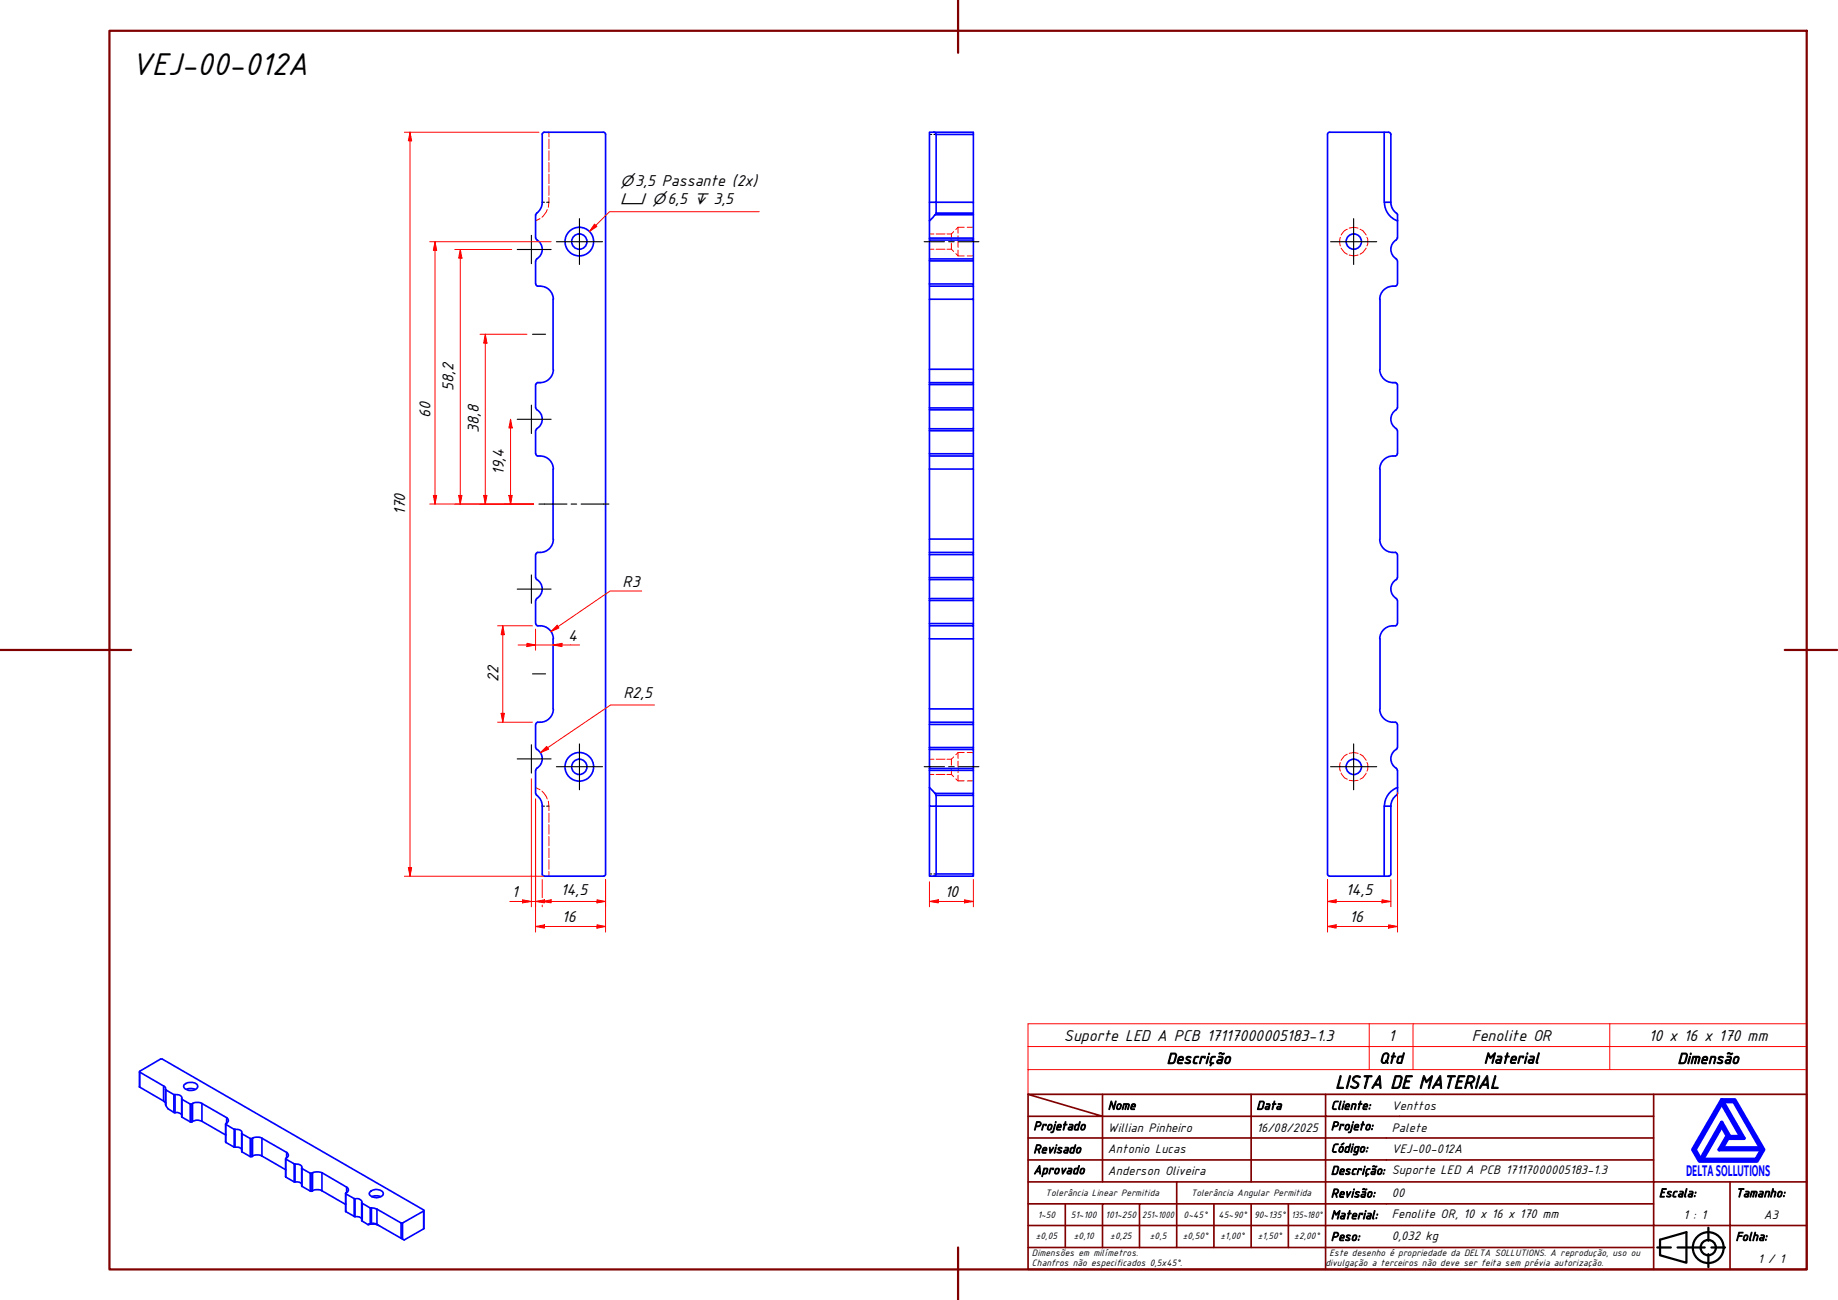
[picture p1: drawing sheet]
<svg xmlns="http://www.w3.org/2000/svg" width="420mm" height="297mm" viewBox="0 0 420 297" stroke-linecap="round" stroke-linejoin="round" font-family="sans-serif">
<!-- layer: Hidden (ABNT) -->
<g fill="none" stroke="#f00" stroke-width=".23">
<path d="M125.5 30.2v1.1M125.5 31.8v2.2M125.5 34.5v2.1M125.5 37.1v2.2M125.5 39.8v2.2M123.4 50l-1 .5M125.1 47.9l-.2 .5-1 1.2M125.5 42.5v2.1M125.5 45.1l-.2 2.3M212.5 53.5h1M212.5 56.9h1M214 53.5h2"/>
<path d="M214 56.9h2M216.5 53.5h1M216.5 56.9h1M217.5 53.5v1.3M217.5 55.5v1.4M217.5 56.9l.5 .6M218 52.9l-.5 .6M218.5 58l.5 .5M219 51.9v1.4M219 53.9v2.6M219 57.1v1.4M219 51.9l-.5 .5"/>
<path d="M219 51.9h1.4M219 58.5h1.4M221.1 51.9h1.4M221.1 58.5h1.4M306.4 54.2l-.1 .5 .1 1.5M306.6 56.7l.7 1 .7 .4M308 52.4l-.7 .3-.7 1M308.4 58.3l1 .2 1.1-.2M308.4 52.1l1-.2 1.1 .2M310.9 52.4l.6 .3 .8 1M312.3 56.7l-.8 1-.6 .4M312.5 54.2l.2 .5v1l-.2 .5"/>
<path d="M122.4 179.9l1 .6M212.5 173.5h1M212.5 177h1M214 173.5h2M214 177h2M216.5 173.5h1M216.5 177h1M217.5 173.5v1.4M217.5 175.6v1.4M217.5 177l.5 .5M218 173l-.5 .5M218.5 178l.5 .4"/>
<path d="M219 171.9v1.4M219 173.9v2.6M219 177.2v1.2M219 171.9l-.5 .6M219 171.9h1.4M219 178.4h1.4M221.1 171.9h1.4M221.1 178.4h1.4M306.4 174.2l-.1 .4 .1 1.6M306.6 176.6l.7 1.1 .7 .3M308 172.3l-.7 .4-.7 1M308.4 178.3l1 .1 1.1-.1"/>
<path d="M308.4 172.1l1-.2 1.1 .2M310.9 172.3l.6 .4 .8 1M312.3 176.6l-.8 1.1-.6 .3M312.5 174.2l.2 .4v1.2l-.2 .4M123.9 180.8l1 1.2 .2 .5M125.3 183.1l.2 2.1M125.5 185.8v2.1M125.5 188.5v2.1M125.5 191.1v2.2M125.5 193.8v2.1M125.5 196.5v2.1M125.5 199.1v1.1"/>
</g>
<!-- layer: Estreito oculto (ISO) -->
<path d="M212.5 30.7h.5M213.5 30.7h.5M124 46.2h.5M125 46.2h.5M124 184.2h.5M125 184.2h.5M212.5 199.7h.5M213.5 199.7h.5" fill="none" stroke="#000" stroke-width=".25"/>
<!-- layer: Visible (ABNT) -->
<g fill="none" stroke="#00f" stroke-width=".38">
<path d="M124 30.7v15.5l-.4 1.4-.9 1.1M124.4 30.2l-.4 .2v.3M124.5 30.2h13.5l.2 .1 .2 .4M138.4 30.7v169M213.5 30.2h-1v20.3M213.5 30.2l.2 .1 .3 .4M213.5 30.2h9v.5M214 30.7v15.5h-1.5M214 30.7h8.5M222.5 30.7v15.5M303.5 30.7v169M303.9 30.2l-.4 .2v.3"/>
<path d="M304 30.2h12.4M316.4 30.2l1.3 .1 .2 .4v15.5h-1.5zM122.4 49.1v5.3M122.4 59.6v5.3M122.5 54.4l.2 .4M122.7 48.7l-.2 .4M122.7 54.8a2.51 2.51 0 0 1 0 4.3M122.7 59.2l-.2 .4M212.5 54.8h10v4.4h-10zM212.5 50.5v4.3M212.5 59.2v5.7M212.5 54.4h10"/>
<path d="M213.7 49.1l-1.2 1.4M214 48.7l-.3 .4M214 48.7h8.5v.4h-8.8M214 48.7v-2.5h8.5v2.5M222.5 59.2v.4h-10M222.5 49.1v5.7M222.5 59.6v5.3M316.5 46.2a4.5 4.5 0 0 0 3 4.3M317.9 46.2l.4 1.4 .9 1.1M319.2 48.7l.3 .4v5.3M319.4 54.4l-.1 .3a2.71 2.71 0 0 0 .1 4.7v.2M319.5 59.6v5.3"/>
<path d="M122.5 64.9l.2 .4 .3 .1M122.9 65.4h.5M123.5 65.4a3 3 0 0 1 3 3M126.4 68.4v16M212.5 64.9v3.5M212.5 65.4h10v3h-10M212.5 64.9h10v.5M212.5 68.4v16M222.5 68.4v16M315.5 68.4v16M319.4 64.9l-.2 .4a3.3 3.3 0 0 0-3.8 3.1M122.4 87.9v5.3"/>
<path d="M122.4 98.4v5.3M122.5 93.2l.2 .4M122.7 93.6a2.51 2.51 0 0 1 0 4.3M122.7 98l-.2 .4M122.9 87.4h.5M123 87.4l-.4 .3-.1 .2M126.5 84.4a3 3 0 0 1-3 3M212.5 84.4v3.5M212.5 84.4h10v3M212.5 93.2h10v.4M212.5 87.4h10v.5h-10M212.5 87.9v15.8"/>
<path d="M212.5 93.6h10M222.5 98v.4h-10M222.5 93.6v4.4h-10M222.5 87.9v5.3M222.5 98.4v5.8M315.4 84.4a3.2 3.2 0 0 0 3.8 3.1l.2 .4M319.4 93.2l-.1 .3a2.71 2.71 0 0 0 .1 4.7v.2M319.5 87.9v5.3M319.5 98.4v5.3M122.5 103.7l.2 .4 .3 .1M122.9 104.2h.5M123.5 104.2a3 3 0 0 1 3 3"/>
<path d="M126.4 107.2v16M212.5 103.7v3.5M212.5 104.2h10v3h-10M212.5 107.2v16M212.5 103.7h10M222.5 107.2v16M315.5 107.2v16M319.4 103.7l-.2 .4a3.3 3.3 0 0 0-3.8 3.1M122.4 126.7v5.3M122.4 137.2v5.3M122.5 132l.2 .4M122.7 132.4a2.51 2.51 0 0 1 0 4.3"/>
<path d="M122.7 136.8l-.2 .4M122.9 126.2h.5M123 126.2l-.4 .3-.1 .2M126.5 123.2a3 3 0 0 1-3 3M212.5 123.2v3.5M212.5 123.2h10v3M212.5 132h10v.4M212.5 126.2h10v.5h-10M212.5 132.4h10v4.4h-10M212.5 126.7v15.8M222.5 136.8v.4h-10M222.5 126.7v5.3"/>
<path d="M222.5 137.2v5.3M315.4 123.2a3.2 3.2 0 0 0 3.8 3.1l.2 .4M319.2 132.4a2.67 2.67 0 0 0 .2 4.6v.2M319.4 132l-.2 .4M319.5 126.7v5.3M319.5 137.2v5.3M122.5 142.5l.1 .3 .4 .2M122.9 143h.5M123.5 143a3 3 0 0 1 3 3M126.4 146v16M212.5 142.5v3.5M212.5 143h10v3h-10"/>
<path d="M212.5 142.5h10v.5M212.5 146v16M222.5 146v16M315.5 146v16M319.4 142.5l-.2 .4a3.3 3.3 0 0 0-3.8 3.1M122.4 165.5v5.3M122.4 176v5.3M122.5 170.8l.2 .4M122.7 171.2a2.51 2.51 0 0 1 0 4.3M122.7 175.6l-.2 .4M122.9 165h.5M123 165l-.4 .3-.1 .2"/>
<path d="M126.5 162a3 3 0 0 1-3 3M212.5 179.9l1.2 1.4M212.5 179.9v4.3h1.5v-2.5M212.5 162v3.5M212.5 162h10v3M212.5 170.8h10v.4M212.5 165h10v.5h-10M212.5 171.2h10v4.4M212.5 165.5v14.4M212.5 176h10M212.5 175.6h10M222.5 165.5v5.3"/>
<path d="M222.5 175.6v5.7M315.4 162a3.2 3.2 0 0 0 3.8 3.1l.2 .4M319.4 170.8v.2a2.74 2.74 0 0 0 0 4.8v.2M319.5 176v5.3l-.3 .4M319.5 165.5v5.3M319.5 179.9a4.5 4.5 0 0 0-3 4.3M122.5 181.3l.2 .4M122.7 181.7l.9 1.1 .4 1.4v15.5M124 199.7l.2 .4 .2 .1M138.4 199.7l-.2 .4-.2 .1h-13.5M212.5 184.2v16h1M213.7 181.3l.3 .4"/>
<path d="M213.7 181.3h8.8M214 199.7l-.3 .4-.2 .1M214 199.7h8.5M222.5 181.3v.4h-8.5M222.5 181.7v2.5h-8.5v15.5M222.5 199.7v.5h-9M222.5 184.2v15.5M303.5 199.7l.2 .4 .2 .1M316.4 184.2h1.5v15.5v.2l-.5 .3h-1zM319.2 181.7l-.9 1.1-.4 1.4M304 200.2h12.4M31.9 244.8v3.6l5.5 3.2"/>
<path d="M31.9 245v-.2l4.8-2.8h.4l59.7 34.5v.2M31.9 245l5.5 3.1M31.9 245v3.4M37.4 251.6l.4 .4M37.4 248.1l.3 .2 .1 .6M37.4 248.1v3.5M37.8 248.9l.1 .1M37.8 248.9l.1 3.7M37.9 252.6l.5 .8 1.4 .8M37.9 249l1.9 1.1M37.9 249v3.6M39.8 254.2h.2"/>
<path d="M39.8 250.1h.2M39.8 250.1v4.1M40 250.1a1.06 1.06 0 0 1 1.5 1l.1 .1M40 254.2a1.59 1.59 0 0 1 1.5 .5M40 250.1v4.1M41.5 251.1l.1 4.2M41.6 255.3l1.9 1M41.6 251.2l1.9 1.1M41.6 251.2v4.1M42.1 247.8a2.32 2.32 0 0 1 3 .2l.1 .3a2.03 2.03 0 0 1-3.2 .2zM42.5 248.9l.9-.2 1.2 .2M43.5 256.3h.4"/>
<path d="M43.5 252.3h.4M43.5 252.3v4M43.9 252.3v4M44 256.2a2.31 2.31 0 0 1 2.2 0M44 252.1l.8-.2 1 .1 .4 .1M44 256.2l-.1 .1M44 252.1l-.1 .2M44 252.1v4.1M46.2 256.2l5.4 3.1M46.2 252.1l5.6 3.3M46.2 252.1v4.1M51.6 256.8v4.2"/>
<path d="M51.6 256.9l1.9 1.1M51.6 256.9v4.1M51.8 255.4a.71 .71 0 0 1 .4 .6 .71 .71 0 0 1-.4 .7M51.8 256.7h-.2v.2M51.8 255.4v1.3M53.5 258h.2M53.5 258v4.1M53.7 258h.5a.9 .9 0 0 1 1.1 1.1M53.7 258v4.1M55.2 259l.1 4.2M55.3 259.1l1.9 1M55.3 259.1v4.1"/>
<path d="M51.6 261l1.9 1.1M53.5 262.1h.2M53.7 262.1a1.43 1.43 0 0 1 1.5 .5M55.3 263.2l1.9 1.1M57.2 264.3h.4M57.2 260.1h.4M57.2 260.1v4.2M57.6 260.1v4.2M57.7 264.1l.8-.2 1 .1 .4 .1M57.7 260.1l.8-.3 1 .1 .4 .2M57.7 264.1l-.1 .2M57.7 260.1h-.1"/>
<path d="M57.7 260.1v4M59.9 264.1l5.4 3.2M59.9 260.1l5.6 3.2M59.9 260.1v4M65.3 264.8v4.2M65.3 269l1.9 1.1M65.3 264.8l1.9 1.1M65.5 263.3a.66 .66 0 0 1 .4 .6 .66 .66 0 0 1-.4 .6M65.5 264.5l-.2 .3M65.5 263.3v1.2M67.2 270.1h.2M67.2 265.9l.2 .1"/>
<path d="M67.2 265.9v4.2M67.4 270.1a1.43 1.43 0 0 1 1.6 .5M67.4 266h.5a.89 .89 0 0 1 1.1 .9M67.4 266v4.1M69 266.9v.1M69 266.9v4.2M69 271.1l1.9 1M69 267l1.9 1.1M69 267v4.1M70.9 272.1h.4M70.9 268.1h.4M70.9 268.1v4"/>
<path d="M71.3 268.1v4M71.4 272.1l.9-.3 .9 .1 .4 .2M71.4 268l.9-.2 1.3 .2M71.4 272.1h-.1M71.4 268l-.1 .1M71.4 268v4.1M73.6 272.1l5.4 3.1M73.6 268l5.6 3.3M73.6 268v4.1M79 272.7l.1 4.1M79.1 276.8l1.9 1.1M79.1 272.8l1.9 1.1"/>
<path d="M79.1 272.8v4M79.2 271.3a.65 .65 0 0 1 .4 .6 .65 .65 0 0 1-.4 .6M79.2 272.5l-.2 .2 .1 .1M79.2 271.3v1.2M81 277.9l.2 .1M81 273.9h.2M81 273.9v4M81.2 273.9a1.05 1.05 0 0 1 1.5 1h.1M81.2 278a1.43 1.43 0 0 1 1.5 .5M81.2 273.9v4.1M82.7 274.8v4.1l.1 .1M82.8 279l1.3 .8"/>
<path d="M82.8 274.9l1.8 1.1M82.8 274.9v4.1M84.6 272.3a2.07 2.07 0 0 1 3 .2v.3a1.85 1.85 0 0 1-3.2-.1zM84.6 279.6l-.5 .2 .6-.1a2.78 2.78 0 0 1 2 .4M84.6 279.6l.7-.1 .9 .3M84.6 276h.3M84.6 276v3.6M84.9 276l1.3 .3M84.9 276v3.5M85 273.4l.8-.2 1.3 .2M86.2 279.8l6.2 3.5 4.4-2.5M86.2 276.3l5.5 3.1"/>
<path d="M86.2 276.3v3.5M91.7 279.4h.3M91.7 279.4v3.5M92 279.4v3.7M96.8 276.7l-4.8 2.7M96.8 276.7v4.1M96.9 276.6l-.1 4.2"/>
<circle cx="132.4" cy="55.2" r="3.3"/>
<circle cx="132.4" cy="55.2" r="1.75"/>
<circle cx="309.5" cy="55.2" r="1.75"/>
<circle cx="132.4" cy="175.2" r="3.3"/>
<circle cx="132.4" cy="175.2" r="1.75"/>
<circle cx="309.5" cy="175.2" r="1.75"/>
</g>
<path d="M235 239.1h178v-5.2h-178v10.5M313 233.9v10.5M323 233.9v10.5M368 233.9v10.5M413 239.1v5.3h-178M235 244.4v5.6h178v-5.6" fill="none" stroke="#f00" stroke-width=".23"/>
<path d="M393.6 257.3l1.2 2.2-1.8 3.2h9.7l-1.3 2.2h-12.2zM393.6 252.1l4.4 7.6h-2.6l-1.8-3.2-4.9 8.4-1.2-2.2zM393.6 251.3h3l6.6 11.4-1.6 2.6h-13.1l-1.5-2.6zM393.8 251.7h2.6l6.1 10.6h-8.8l1.3-2.2h3.7zM395 259.7h.2l-.1 .2z" fill="none" stroke="#00f" stroke-width=".83"/>
<!-- layer: 0 -->
<path d="M388.5 265.3h13.1" fill="none" stroke="#000" stroke-width=".23"/>
<g fill="none" stroke="#800000" stroke-width=".38">
<path d="M235 250l17 5.1h-17M235 250h178v40.1h-178zM252 255.1h34v4.9h17M252 255.1v15M252 250v5.1M286 250v5.1h17v4.9M303 250v5.1h75M378 250v20.1h-143M235 260h51v10.1M235 275.1h17M243.5 275.1v9.9M260.5 275.1h-8.5v9.9"/>
<path d="M269 270.1v14.9h-8.5M277.5 275.1v9.9h-8.5M286 275.1v9.9h8.5M294.5 275.1v9.9M303 275.1h-42.5v9.9M303 260v5h-68M303 275.1v9.9h75M303 260h75M303 275.1h75M378 265h-75v10.1M395.5 270.1v9.9h17.5M413 270.1h-35v9.9h17.5v10.1"/>
<path d="M235 285h25.5M235 280h143v10.1M277.5 285h8.5M294.5 285h8.5v5.1"/>
</g>
<g fill="none" stroke="#000" stroke-width=".51">
<path d="M378.8 285h3.2M379.5 283.3l6-1.8v7l-6-1.7zM383.5 285h6.2M390.5 280.5v3M390.5 286.6v2.9M391.2 285h3.1"/>
<circle cx="390.5" cy="285.1" r="3.5"/>
<circle cx="390.5" cy="285.1" r="1.75"/>
</g>
<!-- layer: Borda A3/A4 (ABNT) -->
<path d="M25 7h388v283.1h-388zM219 0v12.1M0 148.5h30M408 148.5h12M219 285v12" fill="none" stroke="#800000" stroke-width=".51"/>
<!-- layer: Marca de centro (ISO) -->
<path d="M118.2 57h7.8M121.5 53.8v6.4M127.2 55.2h10.5M132.5 50v10.4M118.2 134.6h7.8M121.5 131.4v6.4M118.2 173.4h7.8M121.5 170.2v6.4M127.2 175.2h10.5M132.5 170v10.5" fill="none" stroke="#000" stroke-width=".25"/>
<!-- layer: Linha de centro (ISO) -->
<path d="M121.7 76.4h3M123.2 115.2h6.4M130.6 115.2h1.2M132.8 115.2h6.4M121.7 154h3" fill="none" stroke="#000" stroke-width=".25"/>
<path d="M93.7 30.2v2" fill="none" stroke="#f00" stroke-width=".23"/>
<path d="M93.7 30.2l.4 2h-.8z" fill="#f00"/>
<path d="M93.7 30.2l.4 2h-.8zM93.7 198.2v2" fill="none" stroke="#f00" stroke-width=".23"/>
<path d="M93.3 198.2h.8l-.4 2z" fill="#f00"/>
<path d="M92.5 30.2h30.7M93.7 32.2v166M110.9 113.2v2M93.3 198.2h.8l-.4 2zM92.5 200.2h31.7" fill="none" stroke="#f00" stroke-width=".23"/>
<path d="M110.6 113.2h.7l-.4 2z" fill="#f00"/>
<path d="M110.9 76.4v2M110.6 113.2h.7l-.4 2z" fill="none" stroke="#f00" stroke-width=".23"/>
<path d="M110.9 76.4l.4 2h-.7z" fill="#f00"/>
<path d="M109.7 76.4h10.8M110.9 76.4l.4 2h-.7zM110.9 78.4v34.8M109.7 115.2h12.3M116.7 113.2v2" fill="none" stroke="#f00" stroke-width=".23"/>
<!-- layer: Marca de centro (ISO) -->
<path d="M118.2 95.8h7.8M121.5 92.6v6.4" fill="none" stroke="#000" stroke-width=".25"/>
<path d="M116.3 113.2h.8l-.4 2z" fill="#f00"/>
<path d="M116.7 95.8v2M116.3 113.2h.8l-.4 2z" fill="none" stroke="#f00" stroke-width=".23"/>
<path d="M116.7 95.8l.4 2h-.8z" fill="#f00"/>
<path d="M116.7 95.8l.4 2h-.8zM116.7 97.8v15.4M99.4 113.2v2M115.4 115.2h6.6" fill="none" stroke="#f00" stroke-width=".23"/>
<path d="M99.1 113.2h.7l-.4 2z" fill="#f00"/>
<path d="M99.4 55.2v2M99.1 113.2h.7l-.4 2z" fill="none" stroke="#f00" stroke-width=".23"/>
<path d="M99.4 55.2l.4 2h-.7z" fill="#f00"/>
<path d="M98.2 55.2h23.1M99.4 55.2l.4 2h-.7zM99.4 57.2v56M121.5 55.2h4.5M98.2 115.2h23.8M105.2 113.2v2" fill="none" stroke="#f00" stroke-width=".23"/>
<path d="M104.8 113.2h.8l-.4 2z" fill="#f00"/>
<path d="M105.2 57v2M104.8 113.2h.8l-.4 2z" fill="none" stroke="#f00" stroke-width=".23"/>
<path d="M105.2 57l.4 2h-.8z" fill="#f00"/>
<path d="M103.9 57h13.1M105.2 57l.4 2h-.8zM105.2 59v54.2M103.9 115.2h18.1M114.9 143v2" fill="none" stroke="#f00" stroke-width=".23"/>
<path d="M114.9 143l.4 2h-.7z" fill="#f00"/>
<path d="M114.9 143l.4 2h-.7zM114.9 163v2" fill="none" stroke="#f00" stroke-width=".23"/>
<path d="M114.6 163h.7l-.4 2z" fill="#f00"/>
<path d="M113.7 143h8M114.9 145v18M120.5 147.4h1.9M113.7 165h8M114.6 163h.7l-.4 2z" fill="none" stroke="#f00" stroke-width=".23"/>
<path d="M120.5 147l1.9 .4-1.9 .4z" fill="#f00"/>
<path d="M120.5 147l1.9 .4-1.9 .4zM126.4 147.4h2.1" fill="none" stroke="#f00" stroke-width=".23"/>
<path d="M126.4 147.4l2.1-.4v.8z" fill="#f00"/>
<path d="M118.4 147.4h2.1M122.4 147.4h4M122.4 143.7v4.9M126.4 147.4l2.1-.4v.8zM128.5 147.4h4M122.4 211.7h2.1" fill="none" stroke="#f00" stroke-width=".23"/>
<path d="M122.4 211.7l2.1-.4v.8z" fill="#f00"/>
<path d="M122.4 211.7l2.1-.4v.8zM136.5 211.7h1.9" fill="none" stroke="#f00" stroke-width=".23"/>
<path d="M136.5 211.3l1.9 .4-1.9 .4z" fill="#f00"/>
<path d="M122.4 182.5v30.5M122.4 206h2.1M124.5 211.7h12M136.5 211.3l1.9 .4-1.9 .4zM138.4 201v12" fill="none" stroke="#f00" stroke-width=".23"/>
<path d="M122.4 206l2.1-.4v.7z" fill="#f00"/>
<path d="M119.4 206h2.1M122.4 206l2.1-.4v.7z" fill="none" stroke="#f00" stroke-width=".23"/>
<path d="M119.4 205.6l2.1 .4-2.1 .3z" fill="#f00"/>
<path d="M121.5 177.9v29.3M122.4 182.5v24.7M116.5 206h2.9M119.4 205.6l2.1 .4-2.1 .3zM121.5 206h.9M124.5 206h1.9" fill="none" stroke="#f00" stroke-width=".23"/>
<path d="M136.2 51.5l-1.5 1.4" fill="none" stroke="#f00" stroke-width=".23"/>
<path d="M135.9 51.2l.6 .5-1.8 1.2z" fill="#f00"/>
<path d="M135.9 51.2l.6 .5-1.8 1.2zM173.5 48.4h-34.2l-3.1 3.1" fill="none" stroke="#f00" stroke-width=".23"/>
<path d="M127.6 143.2l-1.7 1.1" fill="none" stroke="#f00" stroke-width=".23"/>
<path d="M127.4 142.9l.4 .6-1.9 .8z" fill="#f00"/>
<path d="M146.7 135.1h-7.3l-11.8 8.1M127.4 142.9l.4 .6-1.9 .8zM125.2 170.9l-1.7 1.1" fill="none" stroke="#f00" stroke-width=".23"/>
<path d="M123.5 172l1.5-1.5 .4 .7z" fill="#f00"/>
<path d="M123.5 172l1.5-1.5 .4 .7zM149.6 161.1h-10l-14.4 9.8M303.5 211.7h1.9" fill="none" stroke="#f00" stroke-width=".23"/>
<!-- layer: Linha de centro (ISO) -->
<path d="M211.3 55.2h4.6M216.9 55.2h1.2M219.1 55.2h4.7M211.3 175.2h4.6M216.9 175.2h1.2M219.1 175.2h4.7" fill="none" stroke="#000" stroke-width=".25"/>
<!-- layer: Marca de centro (ISO) -->
<path d="M304.2 55.2h10.5M309.4 50v10.4M304.2 175.2h10.5M309.4 170v10.5" fill="none" stroke="#000" stroke-width=".25"/>
<path d="M303.5 211.7l1.9-.4v.8z" fill="#f00"/>
<path d="M303.5 211.7l1.9-.4v.8zM317.4 211.7h2.1" fill="none" stroke="#f00" stroke-width=".23"/>
<path d="M317.4 211.3l2.1 .4-2.1 .4z" fill="#f00"/>
<path d="M319.5 181.2v31.8M212.5 206h2M303.5 201v12M305.4 211.7h12M317.4 211.3l2.1 .4-2.1 .4z" fill="none" stroke="#f00" stroke-width=".23"/>
<path d="M212.5 206l2-.4v.7z" fill="#f00"/>
<path d="M212.5 206l2-.4v.7zM220.5 206h2" fill="none" stroke="#f00" stroke-width=".23"/>
<path d="M220.5 205.6l2 .4-2 .3z" fill="#f00"/>
<path d="M212.5 201.5v5.7M214.5 206h6M220.5 205.6l2 .4-2 .3zM222.5 201v6.2M303.5 206h1.9" fill="none" stroke="#f00" stroke-width=".23"/>
<path d="M303.5 206l1.9-.4v.7z" fill="#f00"/>
<path d="M303.5 206l1.9-.4v.7zM315.9 206h2" fill="none" stroke="#f00" stroke-width=".23"/>
<path d="M315.9 205.6l2 .4-2 .3z" fill="#f00"/>
<path d="M124 206h2M303.5 201v6.2M305.4 206h10.5M315.9 205.6l2 .4-2 .3zM317.9 201v6.2" fill="none" stroke="#f00" stroke-width=".23"/>
<path d="M124 206l2-.4v.7z" fill="#f00"/>
<path d="M124 206l2-.4v.7zM136.5 206h1.9" fill="none" stroke="#f00" stroke-width=".23"/>
<path d="M136.5 205.6l1.9 .4-1.9 .3z" fill="#f00"/>
<path d="M124 201v4.1M124 206.8v.4M126 206h10.5M136.5 205.6l1.9 .4-1.9 .3zM138.4 201v6.2" fill="none" stroke="#f00" stroke-width=".23"/>
<text font-size="7.7" x="30" y="17.1">VEJ-00-012A</text>
<text font-size="4.6" x="305.2" y="248.7">LISTA DE MATERIAL</text>
<g font-size="3.9">
<text x="103.7" y="89.3" transform="rotate(-90 103.7 89.3)">58,2</text>
<text x="98.4" y="95.6" transform="rotate(-90 98.4 95.6)">60</text>
<text x="109.5" y="99" transform="rotate(-90 109.5 99)">38,8</text>
<text x="115.2" y="108.6" transform="rotate(-90 115.2 108.6)">19,4</text>
<text x="92.6" y="117.7" transform="rotate(-90 92.6 117.7)">170</text>
<text x="142.3" y="134">R3</text>
<text x="129.9" y="146.4">4</text>
<text x="114" y="155.8" transform="rotate(-90 114 155.8)">22</text>
<text x="142.5" y="159.6">R2,5</text>
<text x="117" y="205">1</text>
<text x="128.2" y="204.5">14,5</text>
<text x="216" y="205">10</text>
<text x="307.7" y="204.5">14,5</text>
<text x="128.5" y="210.7">16</text>
<text x="308.5" y="210.7">16</text>
<text x="243.2" y="237.8">Suporte LED A PCB 17117000005183-1.3</text>
<text x="317.4" y="237.8">1</text>
<text x="336.4" y="237.8">Fenolite OR</text>
<text x="376.9" y="237.8">10 x 16 x 170 mm</text>
</g>
<g font-size="3.8">
<text x="266.7" y="243.1">Descrição</text>
<text x="315.3" y="243">Qtd</text>
<text x="339.2" y="243">Material</text>
<text x="383.5" y="243.1">Dimensão</text>
</g>
<text font-size="3.8" fill="#00f" x="385.4" y="268.8">DELTASOLLUTIONS</text>
<g font-size="3.4">
<text x="141.9" y="42.4">⌀3,5 Passante (2x)</text>
<text x="141.9" y="46.7">⌴ ⌀6,5 ↧ 3,5</text>
</g>
<g font-size="3">
<text x="253.2" y="253.5">Nome</text>
<text x="287.2" y="253.5">Data</text>
<text x="304.2" y="253.5">Cliente:</text>
<text x="318.1" y="253.5">Venttos</text>
<text x="236.2" y="263.5">Revisado</text>
<text x="236.2" y="258.2">Projetado</text>
<text x="253.2" y="258.6">Willian Pinheiro</text>
<text x="253.2" y="263.5">Antonio Lucas</text>
<text x="287.3" y="258.6">16/08/2025</text>
<text x="304.2" y="263.3">Código:</text>
<text x="304.2" y="258.2">Projeto:</text>
<text x="318.1" y="263.5">VEJ-00-012A</text>
<text x="318.1" y="258.6">Palete</text>
<text x="236.2" y="268.3">Aprovado</text>
<text x="253.2" y="268.5">Anderson Oliveira</text>
<text x="304.2" y="268.4">Descrição: Suporte LED A PCB 17117000005183-1.3</text>
<text x="304.2" y="273.6">Revisão:</text>
<text x="318.1" y="273.5">00</text>
<text x="379.2" y="273.5">Escala:</text>
<text x="396.7" y="273.5">Tamanho:</text>
<text x="304.2" y="278.6">Material:</text>
<text x="318.1" y="278.4">Fenolite OR, 10 x 16 x 170 mm</text>
<text x="384.8" y="278.6">1 : 1</text>
<text x="403.2" y="278.6">A3</text>
<text x="304.2" y="283.5">Peso:</text>
<text x="318.1" y="283.3">0,032 kg</text>
<text x="396.7" y="283.5">Folha:</text>
<text x="401.9" y="288.5">1 / 1</text>
</g>
<g font-size="2.3">
<text x="239" y="273.4">Tolerância Linear Permitida</text>
<text x="272.3" y="273.2">Tolerância Angular Permitida</text>
<text x="237.2" y="278.3">1~50</text>
<text x="244.8" y="278.3">51~100</text>
<text x="252.7" y="278.3">101~250</text>
<text x="261.1" y="278.3">251~1000</text>
<text x="270.6" y="278.3">0~45°</text>
<text x="278.5" y="278.3">45~90°</text>
<text x="286.7" y="278.3">90~135°</text>
<text x="295.2" y="278.3">135~180°</text>
<text x="235.9" y="287.1">Dimensões em milímetros.</text>
<text x="236.8" y="283.1">±0,05</text>
<text x="245.5" y="283.1">±0,10</text>
<text x="253.8" y="283.1">±0,25</text>
<text x="262.8" y="283.1">±0,5</text>
<text x="270.4" y="283.1">±0,50°</text>
<text x="279" y="283.1">±1,00°</text>
<text x="287.5" y="283.1">±1,50°</text>
<text x="295.8" y="283.1">±2,00°</text>
<text x="303.9" y="287.1">Este desenho é propriedade da DELTA SOLLUTIONS. A reprodução, uso ou</text>
<text x="235.9" y="289.2">Chanfros não especificados 0,5x45°.</text>
<text x="303" y="289.2">divulgação a terceiros não deve ser feita sem prévia autorização.</text>
</g>
</svg>
